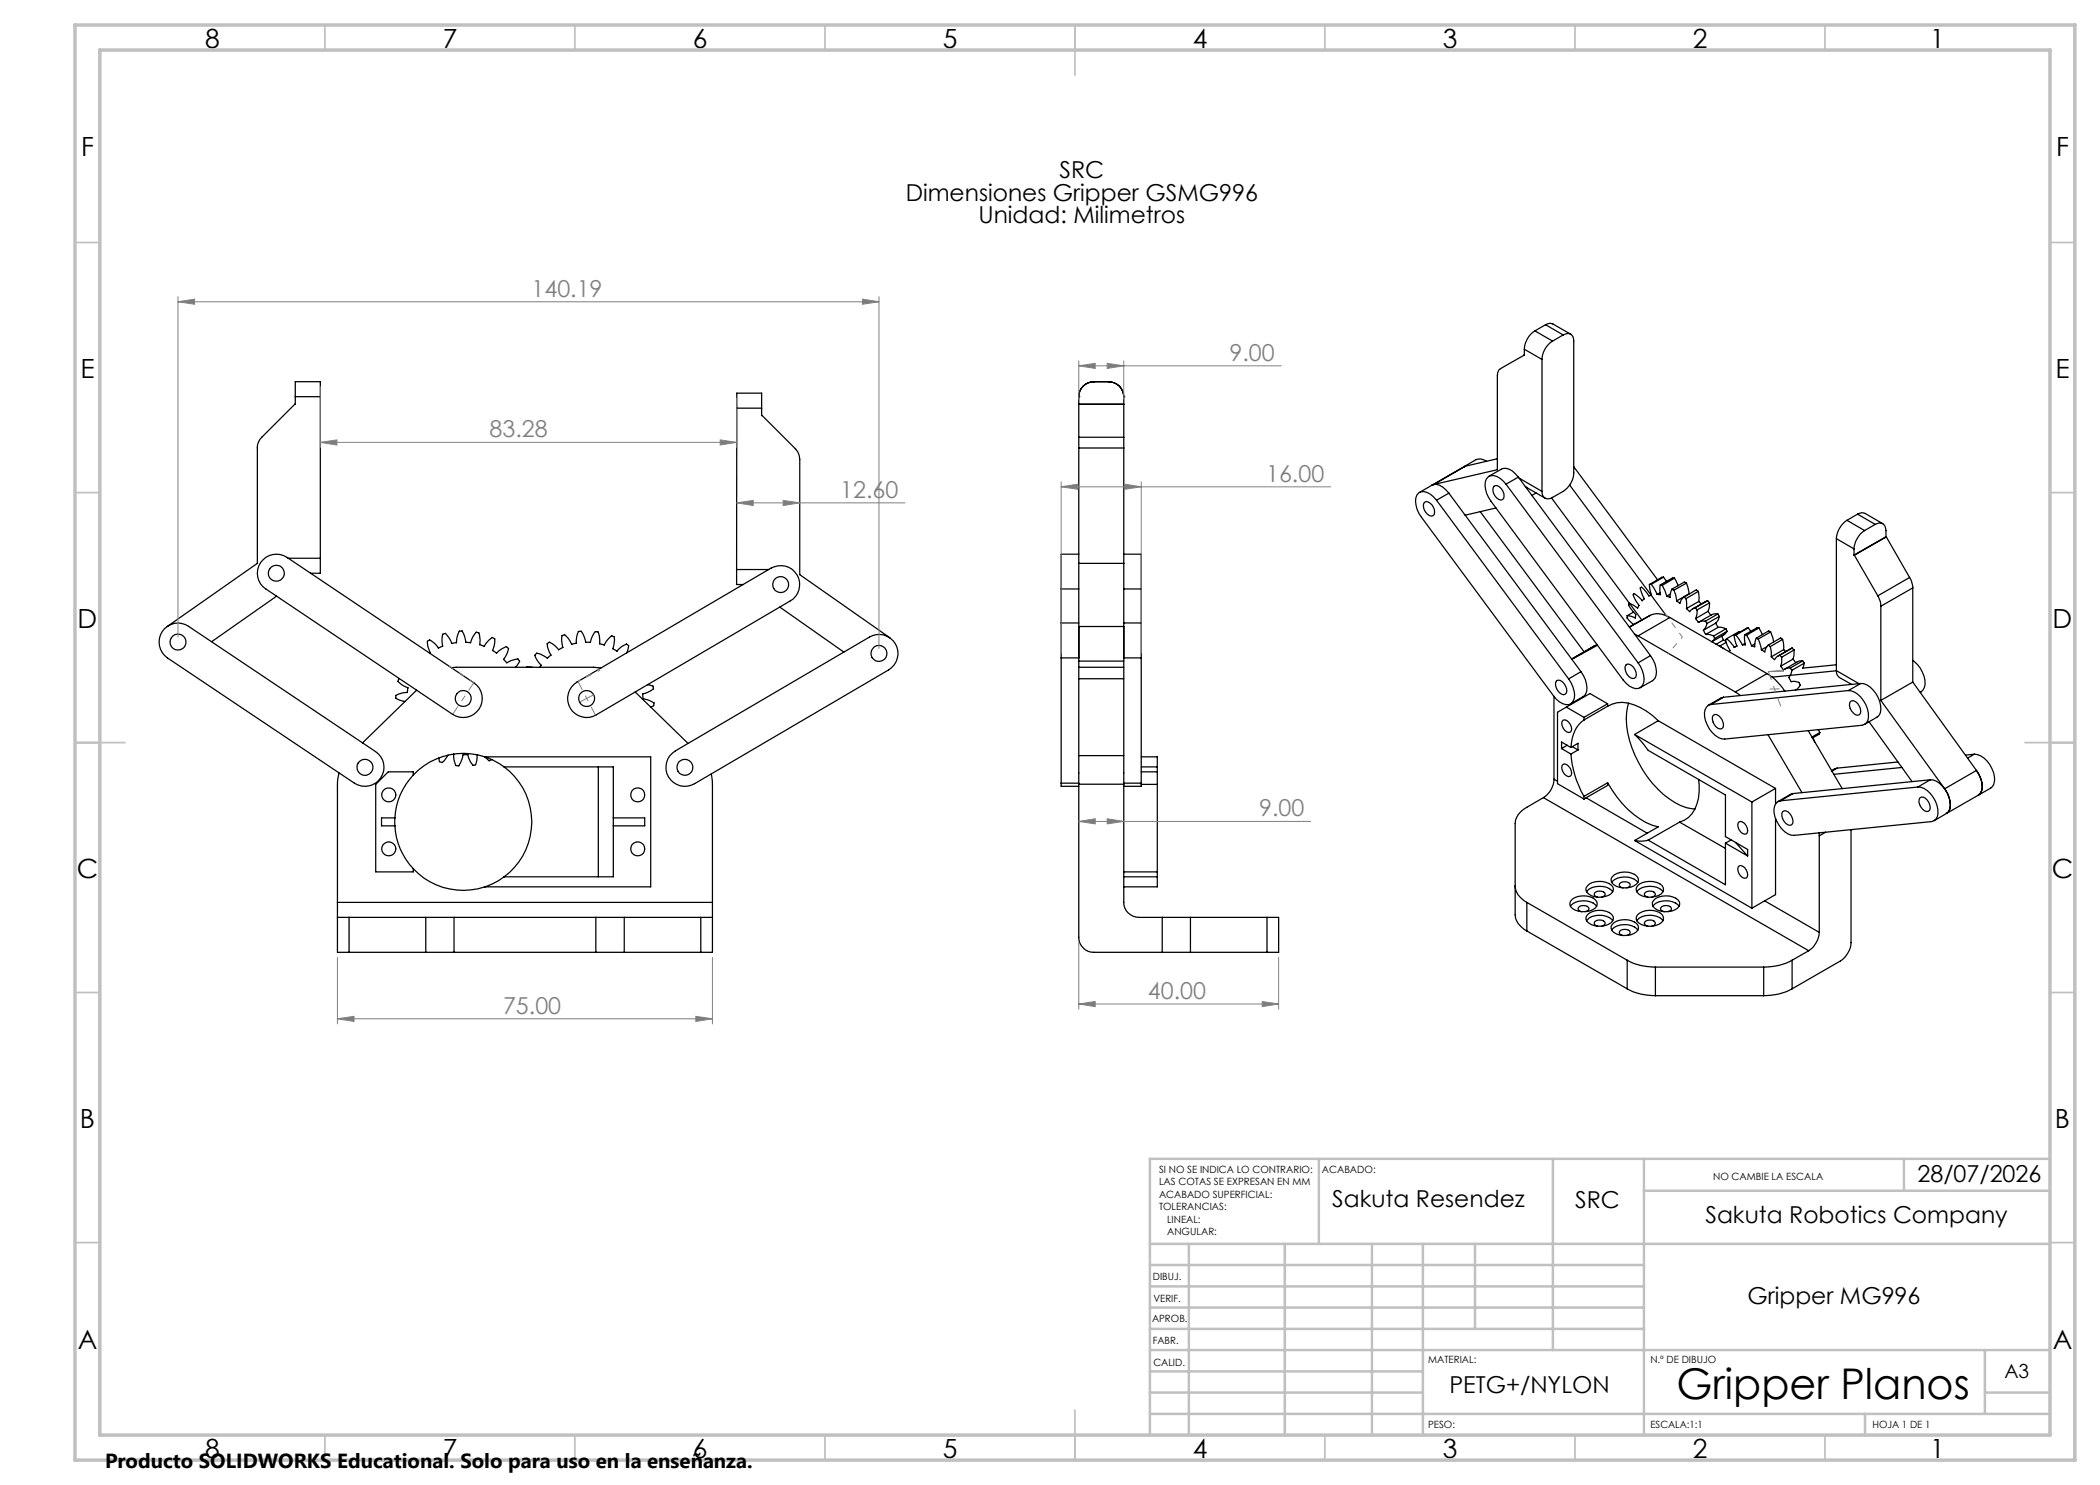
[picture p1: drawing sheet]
<svg xmlns="http://www.w3.org/2000/svg" width="420mm" height="297mm" viewBox="0 0 420 297" stroke-linecap="round" stroke-linejoin="round" font-family="sans-serif">
<g fill="none" stroke="#000" stroke-width=".25">
<path d="M59.1 79.3v-3h5v3M59.1 79.3v1.6l-6.7 6.6a2.88 2.88 0 0 0-.9 2.1v23.1l-18.1 12.6M59.1 79.3h5M64.1 79.3v32.4M215.8 79.3h.1M215.8 79.3v8.2M218.8 76.3a3 3 0 0 0-3 3M218.8 76.3h.1M218.8 76.3h3M221.8 76.3a3 3 0 0 1 3 3M221.8 76.3h.1M224.8 79.3h.1"/>
<path d="M224.8 79.3v8.2M304.8 71l-4.7 2.7a1.56 1.56 0 0 0-.6 1.4v18.8l-12.8 3M304.9 69.8l3.5 2.1M304.9 69.8l-.1 1.2M304.9 71h-.1M307 66.2a4.6 4.6 0 0 0-2.1 3.6M307 66.2l3.5 2M308.4 71.9v26.4M309.1 64.9a1.44 1.44 0 0 1 1.5-.1l3.5 2M309.1 64.9l3.5 2.1M309.1 64.9l-2.1 1.3M310.5 68.2a4.6 4.6 0 0 0-2.1 3.7"/>
<path d="M312.6 67a1.29 1.29 0 0 1 1.5-.2 1.29 1.29 0 0 1 .6 1.4v26.4a4.6 4.6 0 0 1-2.1 3.7l-2.1 1.2a1.28 1.28 0 0 1-1.5 .1 1.28 1.28 0 0 1-.6-1.3M312.6 67l-2.1 1.2M147.4 81.6v-3h4.9v3M147.4 81.6l-.1 32.3M147.4 81.6h4.9M152.3 81.6v1.5l6.8 6.6a3.3 3.3 0 0 1 .8 2.2v23l18.1 12.7M215.8 87.5v2.1M215.8 89.6v35.7M215.8 89.6h9M215.8 87.5h9M215.8 80.9h9M224.8 87.5v2.1"/>
<path d="M224.8 89.6v35.7M286.7 96.9l-.3 .1a1.95 1.95 0 0 1 2.2 .4l1.2 1.2M289.8 98.6l-2.5 1.4M289.8 98.6l26.4 35.7M292.7 93.4l-8.8 5.1M293.1 93.2l-6.4 3.7M293.1 93.2l-.4 .2M297.3 92.2a2.16 2.16 0 0 0-2.1-.3l-2.5 1.5M297.8 95.2l2.5-1.4a2.23 2.23 0 0 1 2.8 1l.6 .6M298.8 97.3l.2-.2a2.02 2.02 0 0 1 1.7 2.6l-.2 .2a1.89 1.89 0 0 1-1.9-2.3zM299.5 91.8l-6.4 1.4M301.2 96.8a3.6 3.6 0 0 0-3.1-1.7 1.7 1.7 0 0 0-1.1 1.9 5.5 5.5 0 0 0 1.2 3.3l26.4 35.7a3.5 3.5 0 0 0 3.1 1.7 2.01 2.01 0 0 0 1-2.7l-.6-1.7-.5-.7"/>
<path d="M301.2 96.8l26.4 35.8M303.7 95.4l-2.5 1.4M303.7 95.4l26.4 35.7M303.8 95.6l4.6 2.7M305 97.3l.4 .2M305.4 97.5l3.6 2.1M307.2 98.6l-.8 .5M310.3 99.6l18.1 24.4M313.9 97l19.4 26.2M314.7 93.3l16.8 22.7M52.6 112a3.8 3.8 0 0 1 4.8-.5l37.4 25.1a3.8 3.8 0 0 1 1 5.2 3.8 3.8 0 0 1-5.3 1.1l-37.3-25.1a3.7 3.7 0 0 1-.6-5.8zM55.3 119.2l-13 9.1"/>
<path d="M57.6 111.7h6.5M64.1 111.7v2.9h-2M147.3 113.9v3h1.3M147.3 113.9h6.4M212.2 117.8h3.6M212.2 117.8v6.8M215.8 110.8h-3.6v7M215.8 112.7h9M224.8 110.8h3.4v7M224.8 117.8h3.4M228.2 117.8v6.8M284.9 100.5a1.06 1.06 0 0 1 1.4 .4 1.72 1.72 0 0 1 .3 2.2 1.89 1.89 0 0 1-1.9-2.2z"/>
<path d="M287.3 100a3.6 3.6 0 0 0-3.1-1.6 1.7 1.7 0 0 0-1.1 1.9 5.5 5.5 0 0 0 1.2 3.2l26.4 35.7a3.6 3.6 0 0 0 3.1 1.7 2.07 2.07 0 0 0 1-2.7l-.6-1.6-.5-.8M287.3 100l26.4 35.8M296.1 102.3l20.7 28.1M299.2 101.6l-6.2 1.4M329.9 116.9l.4 2.1-.5 .2-.5-.7a1.44 1.44 0 0 0-1.1-1l-.1 .4 .8 1.9-.5 .4-1.6-1.5-.2 .3 .8 1.6a.64 .64 0 0 1 .2 1l-1.8-.9M330.2 116.9h-.3M330.2 116.9l1.2 2M332 118.6l-.6 .3M332.1 117l-.1 .6 .1 1.4-.7-.1M332.1 117l.3 .1M332.4 117.1l.6 1 .3 1.1M332.7 115.4l.6 .9"/>
<path d="M332.7 115.4l-.3 .1-2.5 1.4M332.7 115.4l-2.5 1.5M334 118.8l-.7 .4M334.4 117.8l-.2 .6-.2 1.1-.7-.3M334.4 117.8l.4 .2M334.8 118l.4 1.1 .1 1.1M334.9 115.6l.7 1.6M334.9 115.6h-.4l-2.4 1.4M334.9 115.6l-2.5 1.5M336.8 119.4l-.5 .5-.3 .7-.7-.4M336.8 119.4l.4 .3M337.2 119.7l.1 2"/>
<path d="M337.3 116.6l.5 2.2-2.5 1.4M337.3 116.6l-.4-.2-2.5 1.4M337.3 116.6l-2.5 1.4M339.7 118.3l.1 1.3v.7M339.7 118.3l-.4-.3-2.5 1.4M339.7 118.3l-2.5 1.4M367.3 107.7v26.4M367.3 107.7l3.5 2.1M369.4 104.1a4.8 4.8 0 0 0-2.1 3.6M369.4 104.1l3.5 2M370.8 109.8v1.2M370.8 111l.1 .1"/>
<path d="M370.9 111.1l4.7 8.1M371.5 102.8a1.5 1.5 0 0 1 1.5-.1l3.6 2M371.5 102.8l-2.1 1.3M371.5 102.8l3.5 2.1M372.9 106.1a4.8 4.8 0 0 0-2.1 3.7M375 104.9a1.32 1.32 0 0 1 1.6-.2 1.32 1.32 0 0 1 .6 1.4v1.2M375 104.9l-2.1 1.2M375.6 119.2l.4 1 .2 1M377.2 107.3l-6.4 3.7M377.2 107.3l.1 .1M377.3 107.4l-6.4 3.7M377.3 107.4l4.6 8.1"/>
<path d="M381.9 115.5l.4 .8 .3 1.3M381.9 115.5l-6.3 3.7M382.6 117.6l-6.4 3.6M382.6 117.6v18.8M32.9 125.7a3.7 3.7 0 0 1 4.8-.4l37.4 25a3.8 3.8 0 0 1 1 5.3 3.8 3.8 0 0 1-5.2 1l-37.4-25a3.9 3.9 0 0 1-.6-5.9zM79.9 135.7h-.2l-.1 .5a5.1 5.1 0 0 0 2 1.5l-.1 .8a3.8 3.8 0 0 0-2.3 .7v.3a2.67 2.67 0 0 0 1.8 .8M83.3 138l-10.8 10.6M86 130.6h.1a3.1 3.1 0 0 1-.5-2.4l.2-.1a2.89 2.89 0 0 1 1.7 1.3l.2 .2 .8-.4-.1-.9a1.51 1.51 0 0 1 .3-1.5l.4-.1 .2 .2 .7 1 .3 .8 1-.2v-.3a3.8 3.8 0 0 1 .6-2h.1a.68 .68 0 0 1 .8 .8l.4 1.5h.9a3.3 3.3 0 0 1 1.3-2 .57 .57 0 0 1 .5 .6l.1 1-.1 .8 .9 .4 .5-.8 1.2-1 .5 .3a4.6 4.6 0 0 1-.5 2.3l.8 .5 .2-.2a3.6 3.6 0 0 1 1.9-1 .54 .54 0 0 1 .2 .9l-.9 1.6 .2 .1 .5 .6 1.6-.7a.61 .61 0 0 1 .9 .3l-.8 1.3M90.3 133.5h28.4l1.5 .1M105.3 133.5h1.2M114.8 136.9l39.4-23.3a3.8 3.8 0 0 1 5.2 1.4 3.8 3.8 0 0 1-1.4 5.2l-38.8 22.8a3.8 3.8 0 0 1-5-1.1 3.8 3.8 0 0 1 .6-5zM125.3 130.6a1.56 1.56 0 0 0 .3-1.6l-.3-.2a4.5 4.5 0 0 0-1.9 1.4l-.8-.5 .3-1.7v-.6l-.2-.1a.55 .55 0 0 0-.8 .3l-.6 .6-.4 .8-1-.2v-.4a3.5 3.5 0 0 0-.3-2l-.3-.1a1.45 1.45 0 0 0-1 1.3l-.2 .9-1-.1-.1-.5a2.63 2.63 0 0 0-.9-1.6h-.4l-.2 .6-.2 1.8-1 .2-.1-.3a3.4 3.4 0 0 0-1.3-1.6l-.4 .1a2.44 2.44 0 0 0-.1 1.8l.2 .6-.9 .5a3.3 3.3 0 0 0-1.9-1.5 .51 .51 0 0 0-.3 .8l.7 1.7-.7 .7-.2-.2a3.3 3.3 0 0 0-2-.8l-.3 .2a3.4 3.4 0 0 0 1.3 2.2l-.4 .4"/>
<path d="M127 138.4l10.6 10.3M129.5 136.9l.5 .2a.53 .53 0 0 1 .7 .5v.1a3.6 3.6 0 0 1-2.1 1.1v.9l1.2 .3 1 .6-.1 .5-.6 .3M156 121.4l12.8 9M212.2 124.6v7M212.2 124.6h3.6M212.2 131.6v25M212.2 131.6h3.6M215.8 125.3v6.3M215.8 131.6v25.2M215.8 132.2h9M215.8 125.3h9M215.8 135.7h9"/>
<path d="M215.8 133.5h9M224.8 125.3v6.3M224.8 131.6v25.2M224.8 124.6h3.4M224.8 131.6h3.4M228.2 124.6v7M228.2 131.6v25M310.8 139.3v16.6M311.3 136.2a1.04 1.04 0 0 1 1.5 .5 1.68 1.68 0 0 1 .2 2.1 1.47 1.47 0 0 1-1.7-1.2l-.2-1zM316.2 134.3a4.7 4.7 0 0 1 .9 4.5l-.4 .5-2.6 1.5M316.2 134.3l-2.5 1.5M318.9 129.2h-.1"/>
<path d="M319.4 128.9l-.5 .3M319.5 129l-5.2 2.8 4.6-2.6M325.2 133a1.06 1.06 0 0 1 1.5 .4 1.72 1.72 0 0 1 .2 2.2 1.87 1.87 0 0 1-1.9-2.3zM325.4 123.2v.1a.86 .86 0 0 0 .6 .9l.7 .7M325.8 120.7l-.1 .3 .9 1.3a1.06 1.06 0 0 1 .5 1.3l-.9-.3-.8-.1M325.9 120.6l-.1 .1M326.7 122.4l-1.3 .8M326.9 126.8l.7 .4M327.6 127.2l19.5 11.2M330 123.1a4.1 4.1 0 0 1 4 .4M330 123.1l-4.1 2.3M330.1 131.1a4.7 4.7 0 0 1 .9 4.5l-.5 .5-2.5 1.4"/>
<path d="M330.1 131.1l-2.5 1.5M334 123.5l-6.4 3.7M334 123.5l19.4 11.2M339.1 121.6l-.5 .1-.7 .6-.6-.6M339.1 121.6l.3 .4M339.1 123.7l.2 .3a.47 .47 0 0 0 .4 .4 .47 .47 0 0 0 .4-.1l1-.1M339.4 122v.9l-.3 .8M339.8 120.3l.5 .5M339.8 120.3l-2.5 1.4M340.7 126l.4 .9M341.1 124.2l.3 .5M341.1 126.9l1 .1 .6 .2"/>
<path d="M341.4 124.7l-.4 1-.3 .3M341.5 120.2l.4 .4M341.5 120.2l-3 1.6M341.5 120.2l-2.4 1.4M341.6 122.3l.6 .7M341.6 122.3l-2.5 1.4M341.9 120.6l-.1 1.1-.2 .6M341.9 120.6l-2.5 1.4M342.7 127.2l.2 .5M343.1 124.6l.5 .9M343.1 124.6l-2.4 1.4M343.6 122.8l.3 .5"/>
<path d="M343.6 122.8l-1.2 .1-2.6 1.5M343.6 122.8l-2.5 1.4M343.6 125.5l.6-.1 1 .4M343.6 125.5l-2.5 1.4M343.9 123.3l-.3 .8-.5 .5M343.9 123.3l-2.5 1.4M344.3 127.1l.4 .9M344.7 128l.5 .2M344.7 128l-1.5 .9M344.7 139.4l-3 1.6M344.7 139.4l-2.5 1.5M345.2 125.8l.2 .5"/>
<path d="M345.2 125.8l-2.5 1.4M345.2 128.5l-1.2 .7 .7 .5M345.3 127.7l-.1 .2a1.86 1.86 0 0 0 .5 1.7l.3 .5-.2 .2M345.3 127.7l.7 .6 .9 1.2M345.4 126.3l-.7 .7-2.3 1.3 .5-.6M345.4 126.3l-2.5 1.4M346.9 127.1l.1 1 .4 1.1-.5 .3M347.1 138.4l1 .7M347.2 127l-.3 .1M347.2 127l1.3 2M347.3 129.2l-.4 .3M347.9 126.4l-.1-.1-2.5 1.4"/>
<path d="M348.9 127v.9l.2 1.1h-.6M348.9 127h.4M349 128.7l-.5 .3M349.3 127l1 2.1M349.6 125.6l.6 .7M349.6 125.6h-.2l-2.5 1.5M349.6 125.6l-2.4 1.4M351 128.8l-.7 .3M351.3 127.6l-.3 .6-.1 1.2-.6-.3M351.3 127.6l.3 .2M351.6 127.8l.7 2.2M351.8 125.6l.7 1.3"/>
<path d="M351.8 125.6h-.4l-2.5 1.4M351.8 125.6l-2.5 1.4M353.3 129.4l-1 .6M353.4 134.7a12.6 12.6 0 0 1 3.6 3.5M353.4 134.7l-6.3 3.7M353.7 129l-.5 .6-.2 .8-.7-.4M353.7 129l.3 .3M354 129.3l.3 1.1v1M354.1 126.4l-.4-.2-2.4 1.4M354.1 126.4l.4 1.1 .2 .9M354.1 126.4l-2.5 1.4M356 131.1l-.8 .4a.36 .36 0 0 1-.3 .4 .36 .36 0 0 1-.4-.3l-.2-.2"/>
<path d="M356 131.1l.3 .3M356.1 133.2l.2 .3a.46 .46 0 0 0 .4 .4 .46 .46 0 0 0 .5-.2l.9-.1M356.3 131.4v1l-.2 .8M356.5 127.9l-.4-.3-2.4 1.4M356.5 127.9l.2 1v1M356.5 127.9l-2.5 1.4M356.7 129.9l.5 .4M356.7 129.9l-2.4 1.5M358.1 133.6l.3 .5M358.4 134.1l-.3 1a.66 .66 0 0 0 0 1l.1 .2h.6a1 1 0 0 1 1.1 .5 .93 .93 0 0 1-.5 1.1l-.3 .1M358.4 129.6l.4 .4M358.4 129.6l-2.8 1.6"/>
<path d="M358.4 129.6l-2.4 1.5M358.6 131.8l.6 .7M358.6 131.8l-2.5 1.4M358.8 130v1l-.2 .8M358.8 130l-2.5 1.4M360.5 132.2l.4 .4M360.5 132.2l-.9 .1-2.7 1.5M360.5 132.2l-2.4 1.4M360.9 132.6l-.4 1 6.8-.6M360.9 132.6l-2.5 1.5M367.3 134.1a1.44 1.44 0 0 0 .6 1.4l2.4 1.4M367.3 134.2l-12.9 1.2"/>
<path d="M367.3 134.1l4.5 2.6M369.7 138.1a4.6 4.6 0 0 1 3.8 3.7 2.71 2.71 0 0 1-.6 3.1l-.5 .2-27.5 2.7a4.6 4.6 0 0 1-3.8-3.7 2.71 2.71 0 0 1 .6-3.1l.5-.1M369.7 138.1l-27.5 2.8M372.1 136.7a4.3 4.3 0 0 1 3.5 2.8 4 4 0 0 1 .2 3.6l-2.9 1.8M372.1 136.7l-2.4 1.4M372.1 136.7l-27.4 2.7M376.2 121.2v18.9M382.6 132.1a5.6 5.6 0 0 1 2.3 5.4l-.3 .5-.6 .5M382.6 136.4l-6.4 3.7M382.6 136.4l12.7 17.7M67.8 154.6l-.3 2.2v23.7M82.7 155a13.3 13.3 0 0 0-3.7 8.6"/>
<path d="M82.7 155v-.6h-5.1l-2.5 2.5v17.5h7.6v-.7M89.6 151l-.1 .1a2.08 2.08 0 0 1-1.3 1.4l-.3-.2-.1-.8M90.7 150.8a3.2 3.2 0 0 0 .6 2.3l.5 .1 .4-.8 .4-1.4 1-.1v.3a3.4 3.4 0 0 0 1.1 1.9v-.1a.53 .53 0 0 0 .6-.6l.1-1.4M97 151.4a14.3 14.3 0 0 1 3.8 2M97 151.4a13.7 13.7 0 0 0-14.3 3.6M97 151.4h33.1v26h-33.1M97 151.4l.8 .7 .6-.2M100.8 153.4a13.7 13.7 0 0 1 0 22M100.8 153.4h21.9v22h-21.9M119.7 153.4v22M133.9 151.2l1.2-1 38.8-22.8a3.8 3.8 0 0 1 5.2 1.4 3.8 3.8 0 0 1-1.4 5.2l-38.8 22.7a3.8 3.8 0 0 1-4.7-.7 3.8 3.8 0 0 1-.3-4.8zM142.2 154.8l.3 2v23.7"/>
<path d="M212.2 156.6v.7h3.6M212.2 156.6h3.6M215.8 156.8v30.7a3 3 0 0 0 3 3h13.6M215.8 156.8h9M215.8 151.1h9M224.8 156.8v23.7a3 3 0 0 0 3 3h4.6M224.8 156.6h3.4M228.2 156.6v.7h-3.4M228.2 151.4h3.3v2M228.2 156.9h3.3M228.2 154.4h3.3M228.2 153.4h3.3"/>
<path d="M231.5 153.4v22M308.7 159.5l-3.3 2a3.9 3.9 0 0 0-2.4 3.2v18.2a3.9 3.9 0 0 0 2.4 3.3M308.7 159.5l53 30.6M310.8 155.9a4.6 4.6 0 0 1-2.1 3.6M310.8 155.9l.7 .3M312.3 149.7l1.9 1.1M312.6 144a1.61 1.61 0 0 1 1.4 2.4 1.63 1.63 0 0 1-1.6-2.1zM312.6 152.9a1.61 1.61 0 0 1 1.4 2.4 1.63 1.63 0 0 1-1.6-2.2zM313.3 141.4l-1.8 1v14.3l5.3 3.1M313.3 141.4l3.5 2.1M313.4 149l-1.1 .7M314.2 149.5l1.4-.8v1.3"/>
<path d="M314.2 150.8a20 20 0 0 0 2.6 8.5M314.2 149.5l-1.9-1.1v1.3M314.5 149.3l1.1 .7M315.6 150l-1.4 .8M316.8 144a6.8 6.8 0 0 0-2.6 5.5M316.8 143.5v.5M316.8 159.3v.5M317.2 159.6l12.3 7M321.5 156.6a18.2 18.2 0 0 0 9 8.5l1.1 .3-4.7 2.7M321.5 141.2a6.4 6.4 0 0 1 6.5 .3l2.5 1.6 1.1 1M321.5 140.8v.4M321.5 156.6v.5l-4.7 2.7"/>
<path d="M321.5 140.8l-3.5-2.1-4.7 2.7M321.5 141.2l-4.7 2.8M321.5 156.6l-4.7 2.7M321.5 140.8l-4.7 2.7M325.7 140.6a14.9 14.9 0 0 0 1.3 10.5 19.9 19.9 0 0 0 9.1 10l1.2 .4 1.7 .3M326.9 146.9l1.4 1.5 1.3 1.7 15.5 8.9v8.3l4.4 2.6v1.3M326.9 146.9l23.5 13.5M331.6 144.1l23.5 13.6M331.6 144.1l-4.7 2.8M339.7 155.9a8.7 8.7 0 0 1-2 7.6l-1.8 .9M342.6 143.1a.99 .99 0 0 1 1.5 .4 1.78 1.78 0 0 1 .3 2.2 1.87 1.87 0 0 1-1.9-2.3zM353.6 146.9l6.8 11.6"/>
<path d="M355.1 157.7v3.1M355.1 157.7l-4.7 2.7M358.6 158.7l-3 1.6M358.6 158.7l-2.5 1.5M361.6 146.1l6.8 11.6M362.6 147.6l.3 .8M363.6 145.9l.4 .6M364 146.5l-.2 .4-1.3 .7M364 146.5l-1.6 .9M367.4 153.6l-1.1 .5M367.4 153.6l-1 .6M370.1 140.3a1.01 1.01 0 0 1 1.4 .4 1.82 1.82 0 0 1 .3 2.3 1.92 1.92 0 0 1-1.9-2.3z"/>
<path d="M373.8 144.4l8.6 11.9M376.2 140.1l12.7 17.7M379.6 152.4l-12.2 1.2M380.4 153.5l-13.7 1.4M383.6 157.4a4.3 4.3 0 0 1 3.5 2.8 4 4 0 0 1 .1 3.6l-.9 .5-27.5 2.8a4.3 4.3 0 0 1-3.4-2.9 3 3 0 0 1 .2-3.9l.5-.1M383.6 157.4l-27.5 2.8M384 159.6a.99 .99 0 0 1 1.4 .4 1.78 1.78 0 0 1 .3 2.2 1.87 1.87 0 0 1-1.9-2.3zM386 156a4.3 4.3 0 0 1 3.5 2.8 4 4 0 0 1 .2 3.6l-.4 .3M386 156l-2.4 1.4M386 156l-27.4 2.7M388.9 157.8a4.6 4.6 0 0 1 .9 4.4l-.5 .5M394.9 150.8a5.1 5.1 0 0 1 4 5.3l-.4 1.2-.4 .3-2.4 1.4"/>
<path d="M394.9 150.8l-1.8 .2M394.9 150.8l-1.4 .8M395.3 154.1a4.4 4.4 0 0 1 .8 4.5l-.4 .4M395.3 154.1a4.9 4.9 0 0 1 1 4.1l-.6 .8M395.3 154.1l-6.4 3.7M395.7 159l-6.4 3.7M79 165.2a13.3 13.3 0 0 0 3.7 8.5M79 163.6v1.6M79 163.6h-2.7v1.6h2.7M82.7 173.7a13.6 13.6 0 0 0 14.3 3.7M100.8 175.4a14.3 14.3 0 0 1-3.8 2M122.7 163.6h6.2v1.6h-6.2"/>
<path d="M224.8 174.4h6.7M224.8 175.4h6.7M231.5 175.4v2h-6.7M303 177.2a3.9 3.9 0 0 0 2.4 3.3M317.3 178.4a3.7 3.7 0 0 1 5.2 0M317.9 176.8a3.7 3.7 0 0 1 4.7 .7 1.5 1.5 0 0 1-1.5 1.8 3.6 3.6 0 0 1-3.7-.9 1.13 1.13 0 0 1 .5-1.6zM319.5 179.4l-.6-.3-.1-.2a1.26 1.26 0 0 1 2.2 0v.2l-.7 .3M322.3 176.5a3.7 3.7 0 0 1 5.3 0M322.5 175.3a3.7 3.7 0 0 1 5.1 .3 1.22 1.22 0 0 1-.9 1.6 3.9 3.9 0 0 1-4.3-.6l-.2-.9zM324.6 177.6l-.4-.2-.4-.4a1.26 1.26 0 0 1 2.2 0v.2l-.6 .4M326.9 168.1l23.5 13.5M327.3 178.4a3.7 3.7 0 0 1 5.3 0"/>
<path d="M327.5 177.2a3.9 3.9 0 0 1 4.9-.1 1.2 1.2 0 0 1-.6 2 3.9 3.9 0 0 1-4.4-.7l-.2-.4zM329.6 179.4l-.6-.3-.1-.2a1.29 1.29 0 0 1 2.2 0l-.3 .4-.4 .1M329.6 168a5.3 5.3 0 0 1-2.7 .1M329.6 168l15.5 8.9v-8.3M331.1 179.7a3.7 3.7 0 0 1 4.8 .7 1.3 1.3 0 0 1-.9 1.6 3.9 3.9 0 0 1-4.3-.6 1.11 1.11 0 0 1 .4-1.7zM335.9 164.4l9.2 5.3M335.9 164.4l-6.3 3.6M345.1 168.6l4.4 2.6M346.2 168l-1.1 .6M347.1 168.5l2.4 2.7M347.8 173.2a1.62 1.62 0 0 1 1.4 2.4 1.62 1.62 0 0 1-1.4-2.4zM347.8 164.4a1.62 1.62 0 0 1 1.4 2.4 1.62 1.62 0 0 1-1.4-2.4z"/>
<path d="M350.4 160.4v21.2M355.1 163.7v15.2l-4.7 2.7M356.5 162.3a.99 .99 0 0 1 1.5 .5 1.78 1.78 0 0 1 .3 2.2 1.87 1.87 0 0 1-1.9-2.3zM363.8 166.6l.1 .6M363.9 167.2v19.3M365.1 166.4l-1.2 .8M370.2 165.9v22.6a4.8 4.8 0 0 1-2.1 3.7l-9.7 5.6M389.3 162.7l-2.5 1.4M67.5 183.5v7h2.3M67.5 183.5h2.3M67.5 180.5v3M67.5 180.5h75"/>
<path d="M69.8 190.5h15.4M69.8 183.5h15.4M69.8 183.5v7M85.2 190.5h5.6M85.2 183.5h5.6M85.2 183.5v7M90.8 190.5h28.4M90.8 183.5h28.4M90.8 183.5v7M119.2 190.5h5.6M119.2 183.5h5.6M119.2 183.5v7"/>
<path d="M124.8 190.5h15.4M124.8 183.5h15.4M124.8 183.5v7M140.2 183.5h2.3M140.2 183.5v7M142.5 183.5v7h-2.3M142.5 180.5v3M232.4 190.5h5.7M232.4 183.5h5.7M232.4 183.5v7M238.1 183.5v7M238.1 190.5h15.3"/>
<path d="M238.1 183.5h15.3M253.4 183.5h2.3v7h-2.3M253.4 183.5v7M305.4 180.5l20 11.5M305.4 180.5v5.7M305.4 186.2l20 11.6M314.1 181.3a3.7 3.7 0 0 1 5.2 0M314.2 180.1a3.9 3.9 0 0 1 4.9-.1 1.17 1.17 0 0 1-.6 2 3.9 3.9 0 0 1-4.4-.6l-.1-.5zM316.3 182.3l-.4-.1-.3-.5a1.29 1.29 0 0 1 2.2 0l-.3 .5-.4 .1M317.3 184.1a3.7 3.7 0 0 1 5.2 0M317.5 183a3.9 3.9 0 0 1 4.8-.1 1.16 1.16 0 0 1-.6 2 4 4 0 0 1-4.3-.6l-.2-.5v-.4zM319.5 185.2l-.6-.3-.1-.3a1.26 1.26 0 0 1 2.2 0l-.3 .5-.4 .1"/>
<path d="M322.3 186a3.7 3.7 0 0 1 5.3 0M322.5 184.9a3.7 3.7 0 0 1 5.1 .2 1.22 1.22 0 0 1-.9 1.6 3.9 3.9 0 0 1-4.3-.6l-.2-.9zM324.6 187.1l-.4-.1-.4-.5a1.26 1.26 0 0 1 2.2 0v.3l-.6 .3M325.4 192a11.4 11.4 0 0 0 5.7 1.4M325.4 197.8a11.4 11.4 0 0 0 5.7 1.3M325.4 192v5.8M327.3 184.1a3.7 3.7 0 0 1 5.3 0M327.5 183a3.9 3.9 0 0 1 4.9-.1 1.2 1.2 0 0 1-.6 2 4 4 0 0 1-4.4-.6l-.2-.5zM329.6 185.2l-.4-.1-.3-.5a1.29 1.29 0 0 1 2.2 0l-.3 .5-.4 .1M330.6 181.3a3.7 3.7 0 0 1 5.2 0M331.1 193.4h21.6M331.1 199.1h21.6"/>
<path d="M331.1 193.4v5.7M332.8 182.3l-.4-.1-.3-.5a1.26 1.26 0 0 1 2.2 0l-.1 .3-.6 .3M352.7 193.4v5.7M352.9 180.2l11 6.3M358.4 192a11.4 11.4 0 0 1-5.7 1.4M358.4 197.8a11.4 11.4 0 0 1-5.7 1.3M358.4 192v5.8M361.7 190.1l-3.3 1.9M363.9 186.5a4.8 4.8 0 0 1-2.2 3.6"/>
<circle cx="55.3" cy="114.6" r="1.59"/>
<circle cx="156.1" cy="116.9" r="1.59"/>
<circle cx="35.6" cy="128.4" r="1.59"/>
<circle cx="92.7" cy="139.7" r="1.59"/>
<circle cx="117.3" cy="139.7" r="1.59"/>
<circle cx="175.8" cy="130.7" r="1.61"/>
<circle cx="73" cy="153.5" r="1.61"/>
<circle cx="77.8" cy="159" r="1.4"/>
<circle cx="127.5" cy="159" r="1.4"/>
<circle cx="137" cy="153.5" r="1.6"/>
<circle cx="77.8" cy="169.8" r="1.4"/>
<circle cx="127.5" cy="169.8" r="1.4"/>
</g>
<g fill="none" stroke="#808080" stroke-width=".2">
<path d="M35.6 59.3v68.1M172.5 59.8l3.3 .6-3.3 .5zM175.8 59.3v70.4M35.6 60.4l3.3-.6v1.1zM35.6 60.4h140.2M64.1 77.4v12.1M147.4 79.6v9.9M215.8 73.2l3.2-.5v1zM215.8 72.2v7.6M215.8 73.2h40.5M221.4 72.7l3.4 .5-3.4 .5zM224.8 72.2v7.6"/>
<path d="M64.1 88.5l3.3-.5v1zM64.1 88.5h83.3M144 88l3.4 .5-3.4 .5zM212.2 97.4l3.3-.6v1.1zM212.2 96.3v34.3M212.2 97.4h53.9M224.9 96.8l3.3 .6-3.3 .5zM228.2 96.3v34.3M147.4 100.6l3.2-.5v1zM147.4 100.6h33.6M156.6 100.1l3.3 .5-3.3 .5zM215.8 164.3l3.2-.5v1z"/>
<path d="M215.8 164.3h46.3M221.4 163.8l3.4 .5-3.4 .5zM67.5 191.5v13.3M142.5 191.5v13.3M215.8 188.5v13.3M255.7 191.5v10.3M67.5 203.8l3.3-.5v1zM67.5 203.8h75M139.2 203.3l3.3 .5-3.3 .5zM215.8 200.8l3.2-.5v1zM215.8 200.8h39.9M252.4 200.3l3.3 .5-3.3 .5z"/>
</g>
<path d="M90.5 142.8l4.3-6.3M119.1 143.1l-3.5-6.8" fill="none" stroke="#808080" stroke-width=".2" stroke-dasharray="15.2 1.3 1.3 1.3" stroke-dashoffset="13.3" stroke-linecap="butt"/>
<path d="M94.8 136.5l-5-3.3" fill="none" stroke="#808080" stroke-width=".2" stroke-dasharray="15.2 1.3 1.3 1.3" stroke-dashoffset="14.1" stroke-linecap="butt"/>
<path d="M118.8 138.9l-2.9 1.5M353.7 134.3h3.1M353.7 134.3l3-.3M355.9 137.8h-2" fill="none" stroke="#808080" stroke-width=".2" stroke-dasharray="15.2 1.3 1.3 1.3" stroke-linecap="butt"/>
<path d="M115.6 136.3l4.4-2.3M115.6 136.3l4.3-2.5" fill="none" stroke="#808080" stroke-width=".2" stroke-dasharray="15.2 1.3 1.3 1.3" stroke-dashoffset="14.6" stroke-linecap="butt"/>
<path d="M333.5 130.9l3-3.5" fill="none" stroke="#808080" stroke-width=".2" stroke-dasharray="15.2 1.3 1.3 1.3" stroke-dashoffset="14.9" stroke-linecap="butt"/>
<path d="M336.5 127.4l-3.5-4.7" fill="none" stroke="#808080" stroke-width=".2" stroke-dasharray="15.2 1.3 1.3 1.3" stroke-dashoffset="14.2" stroke-linecap="butt"/>
<path d="M356.1 141.3l-2.4-7" fill="none" stroke="#808080" stroke-width=".2" stroke-dasharray="15.2 1.3 1.3 1.3" stroke-dashoffset="13.5" stroke-linecap="butt"/>
<g fill="none" stroke="#c0c0c0" stroke-width=".35">
<path d="M65 5v5M115 5v5M165 5v5M215 5v10M265 5v5M315 5v5M365 5v5M15 48.5h5M410 48.5h5M15 98.5h5M410 98.5h5M15 148.5h10"/>
<path d="M405 148.5h10M15 198.5h5M410 198.5h5M15 248.5h5M410 248.5h5M65 287v5M115 287v5M165 287v5M215 282v10M265 287v5M315 287v5M365 287v5"/>
</g>
<g fill="none" stroke="#c0c0c0" stroke-width=".5">
<path d="M263.8 231.8v17M310.6 231.8v38.2M328.8 231.8v55.2M328.8 238.2h81.2M380.8 231.8v6.4M410 231.8h-180v55.2M230 248.8h180M230 257.3h98.8M230 253h98.8M237.8 248.8v38.2M257 248.8v38.2M274.4 248.8v38.2"/>
<path d="M284.6 248.8v38.2M295 248.8v17M230 265.8h98.8M230 261.5h98.8M230 278.5h54.6M230 274.3h54.6M230 270h180M397 278.5h13M397 270v12.8M230 282.8h180M373 282.8v4.2"/>
</g>
<path d="M15 5h400v287h-400zM20 10h390v277h-390z" fill="none" stroke="#c0c0c0" stroke-width=".7"/>
<g fill="#808080">
<path d="M215.8 73.2l3.2-.5v1zM221.4 72.7l3.4 .5-3.4 .5zM215.8 164.3l3.2-.5v1zM221.4 163.8l3.4 .5-3.4 .5zM215.8 200.8l3.2-.5v1zM252.4 200.3l3.3 .5-3.3 .5zM35.6 60.4l3.3-.6v1.1zM172.5 59.8l3.3 .6-3.3 .5zM64.1 88.5l3.3-.5v1zM144 88l3.4 .5-3.4 .5z"/>
<path d="M212.2 97.4l3.3-.6v1.1zM224.9 96.8l3.3 .6-3.3 .5z"/>
<path d="M147.4 100.6l3.2-.5v1zM156.6 100.1l3.3 .5-3.3 .5z"/>
<path d="M67.5 203.8l3.3-.5v1zM139.2 203.3l3.3 .5-3.3 .5z"/>
</g>
<text font-size="8.5" x="335.3" y="279.7">Gripper Planos</text>
<g font-size="5.3">
<text x="41" y="9.5">8</text>
<text x="88.5" y="9.5">7</text>
<text x="138.5" y="9.5">6</text>
<text x="188.5" y="9.5">5</text>
<text x="238.5" y="9.5">4</text>
<text x="288.5" y="9.5">3</text>
<text x="338.5" y="9.5">2</text>
<text x="386" y="9.5">1</text>
<text x="16.2" y="31.3">F</text>
<text x="411.2" y="31.3">F</text>
<text x="16.1" y="75.5">E</text>
<text x="411.1" y="75.5">E</text>
<text x="15.5" y="125.5">D</text>
<text x="410.5" y="125.5">D</text>
<text x="15.4" y="175.5">C</text>
<text x="410.4" y="175.5">C</text>
<text x="16" y="225.5">B</text>
<text x="411" y="225.5">B</text>
<text x="15.5" y="269.8">A</text>
<text x="410.5" y="269.8">A</text>
<text x="41" y="291.5">8</text>
<text x="88.5" y="291.5">7</text>
<text x="138.5" y="291.5">6</text>
<text x="188.5" y="291.5">5</text>
<text x="238.5" y="291.5">4</text>
<text x="288.5" y="291.5">3</text>
<text x="338.5" y="291.5">2</text>
<text x="386" y="291.5">1</text>
</g>
<g font-size="4.7">
<text x="211.9" y="35.6">SRC</text>
<text x="181.1" y="40.1">Dimensiones Gripper GSMG996</text>
<text x="195.7" y="44.6">Unidad: Milimetros</text>
<text x="383.5" y="236.4">28/07/2026</text>
<text x="266.4" y="241.3">Sakuta Resendez</text>
<text x="315" y="241.6">SRC</text>
<text x="341.1" y="244.7">Sakuta Robotics Company</text>
<text x="349.5" y="260.8">Gripper MG996</text>
<text x="289.9" y="278.6">PETG+/NYLON</text>
</g>
<g font-size="4.7" fill="#808080">
<text x="106.3" y="59.3">140.19</text>
<text x="245.9" y="72.1">9.00</text>
<text x="97.9" y="87.5">83.28</text>
<text x="168.1" y="99.5">12.60</text>
<text x="253.2" y="96.3">16.00</text>
<text x="251.8" y="163.2">9.00</text>
<text x="100.6" y="202.7">75.00</text>
<text x="229.6" y="199.8">40.00</text>
</g>
<text font-size="4.1" x="21" y="293.7">Producto SOLIDWORKS Educational. Solo para uso en la enseñanza.</text>
<text font-size="3.9" x="400.9" y="275.5">A3</text>
<g font-size="2">
<text x="231.8" y="234.6">SI NO SE INDICA LO CONTRARIO:</text>
<text x="231.8" y="237.1">LAS COTAS SE EXPRESAN EN MM</text>
<text x="231.8" y="239.6">ACABADO SUPERFICIAL:</text>
<text x="264.4" y="234.6">ACABADO:</text>
<text x="342.6" y="236">NO CAMBIE LA ESCALA</text>
<text x="231.8" y="242.1">TOLERANCIAS:</text>
<text x="233.4" y="244.6">LINEAL:</text>
<text x="233.4" y="247.1">ANGULAR:</text>
<text x="230.6" y="256.1">DIBUJ.</text>
<text x="230.7" y="260.3">VERIF.</text>
<text x="230.4" y="264.4">APROB.</text>
<text x="230.5" y="268.8">FABR.</text>
<text x="230.7" y="273.1">CALID.</text>
<text x="285.6" y="272.5">MATERIAL:</text>
<text x="330.1" y="272.5">N.º DE DIBUJO</text>
<text x="285.6" y="285.5">PESO:</text>
<text x="330.1" y="285.6">ESCALA:1:1</text>
<text x="374.5" y="285.6">HOJA 1 DE 1</text>
</g>
</svg>
